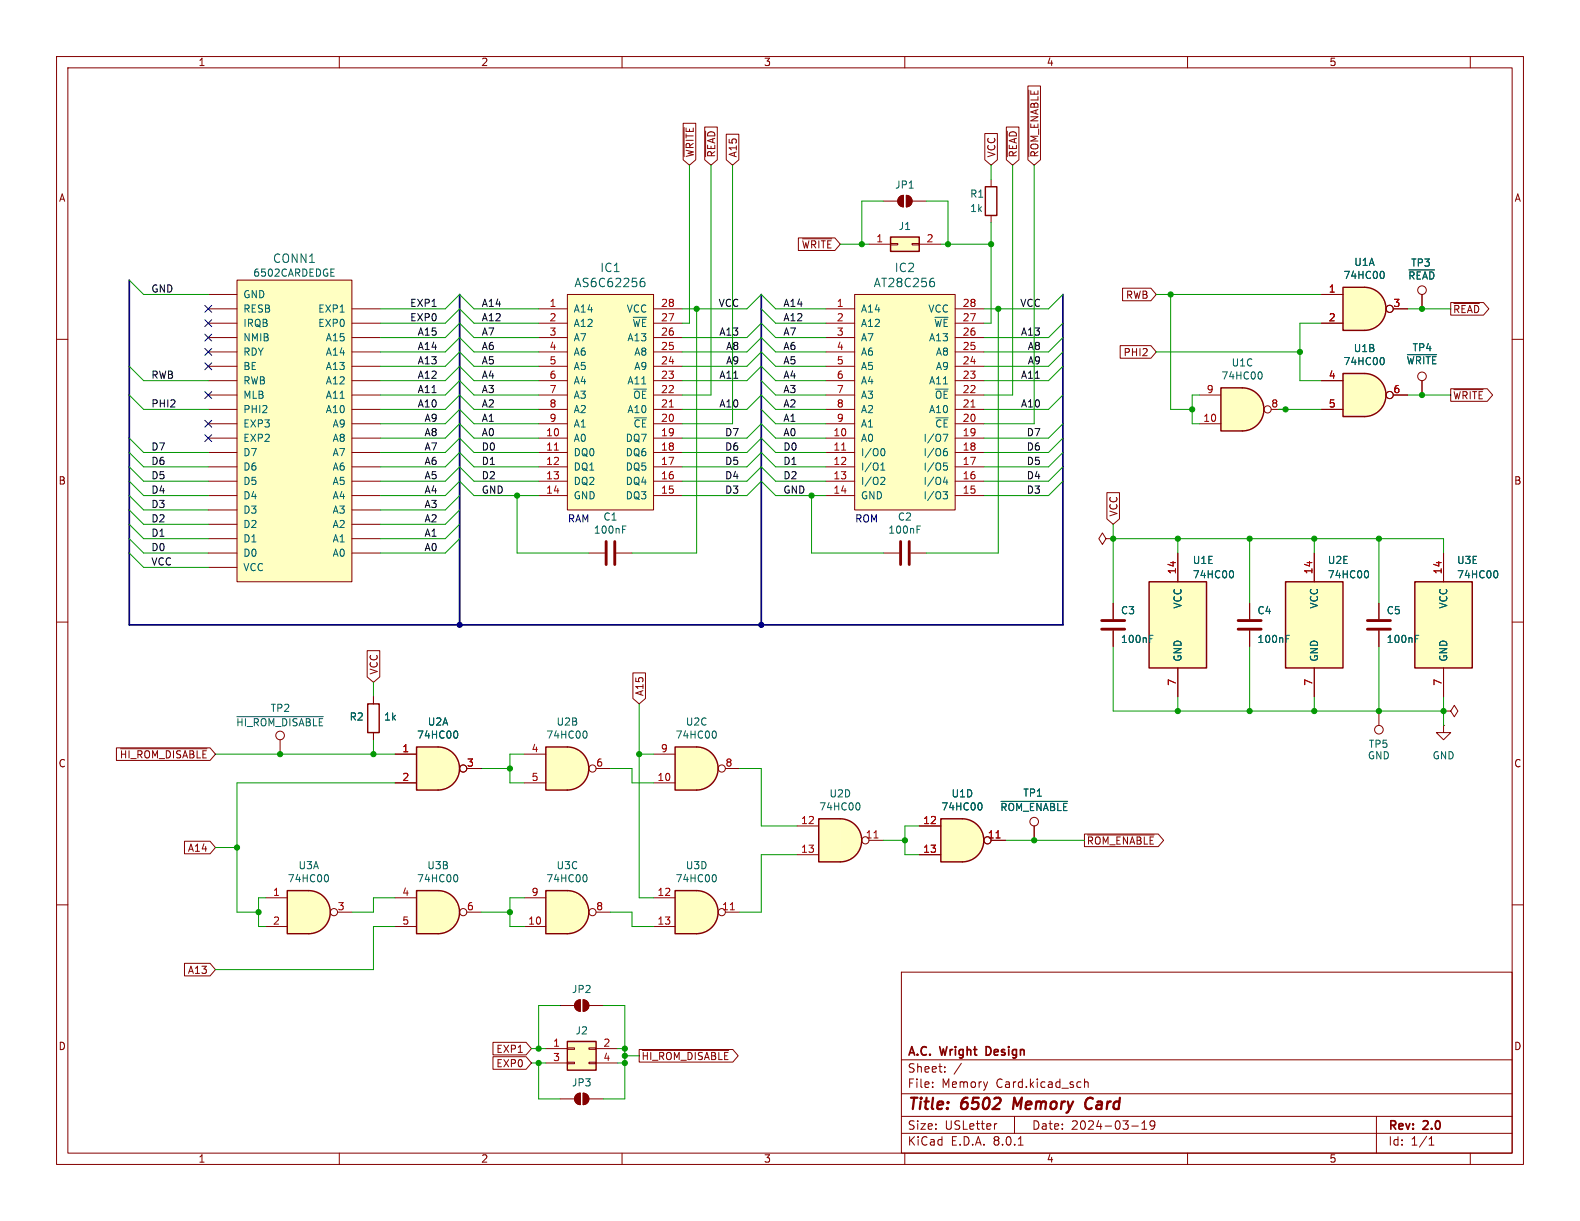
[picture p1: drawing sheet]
<svg xmlns="http://www.w3.org/2000/svg" width="279mm" height="216mm" viewBox="0 0 279 216" stroke-linecap="round" stroke-linejoin="round" font-family="sans-serif">
<g fill="none" stroke="#840000" stroke-width=".18">
<path d="M10 10h259.4v195.9h-259.4zM12 12h255.4v191.9h-255.4zM60 10v2M110 10v2M160 10v2M210 10v2M260 10v2M10 60h2M267.4 60h2M10 110h2M267.4 110h2M10 160h2"/>
<path d="M267.4 160h2M159.4 171.9h108v32h-108zM159.4 197.4h108M159.4 193.4h108M159.4 187.4h108M164.9 192.1v.2M164.9 191.4v.1M167.1 189.4v.2M167.1 188.7v.1M170 188l-1.3 1.9M176.3 198.7l-.3 .1M179.4 197.4v3"/>
<path d="M191.8 190.8v1.5M191.8 191.4l.2-.1 .4 .1v.9M200.1 199.1h1.2M201.9 199.7h.9M201.9 198.6l.5-.4v1.5M204.2 198.8l-.3 .3h-.3l-.2-.3 .1-.5 .4-.1 .2 .1a.99 .99 0 0 1-.3 1.4h-.3M243.4 197.4v6.5M60 203.9v2M110 203.9v2M159.4 200.4h108M160 203.9v2M180.1 202.5h.8"/>
<path d="M210 203.9v2M252.7 202.5h.9M252.7 201.4l.4-.4v1.5M260 203.9v2"/>
</g>
<path d="M179.4 194.1l-.3 2M192.9 194.1a1.13 1.13 0 0 0-1 .7 1.13 1.13 0 0 0 .3 1.2l.3 .1 .4-.1" fill="none" stroke="#840000" stroke-width=".4"/>
<path d="M174.7 185.1h-.3v1.5h.3" fill="none" stroke="#840000" stroke-width=".3"/>
<path d="M100.3 184.2h5.1v5h-5.1z" fill="#ffffc2"/>
<path d="M96.5 185.4h3.8M96.5 188h3.8M100.3 187.8h1.3v.3h-1.3zM100.3 185.3h1.3v.2h-1.3zM104.1 187.8h1.3v.3h-1.3zM104.1 185.3h1.3v.2h-1.3zM105.4 185.4h3.8M105.4 188h3.8" fill="none" stroke="#840000" stroke-width=".18"/>
<path d="M100.3 184.2h5.1v5h-5.1z" fill="none" stroke="#840000" stroke-width=".25"/>
<path d="M151.1 52.1h17.8v38.1h-17.8z" fill="#ffffc2"/>
<g fill="none" stroke="#840000" stroke-width=".18">
<path d="M146 54.6h5.1M146 57.2h5.1M146 59.7h5.1M151.1 52.1h17.8v38.1h-17.8zM168.9 54.6h5.1M168.9 57.2h5.1M168.9 59.7h5.1M146 77.5h5.1M146 74.9h5.1M146 72.4h5.1M146 69.9h5.1M146 67.3h5.1"/>
<path d="M146 64.8h5.1M146 62.2h5.1M168.9 77.5h5.1M168.9 74.9h5.1M168.9 72.4h5.1M168.9 69.9h5.1M168.9 67.3h5.1M168.9 64.8h5.1M168.9 62.2h5.1M146 80h5.1M146 82.6h5.1M146 85.1h5.1"/>
<path d="M146 87.6h5.1M168.9 80h5.1M168.9 82.6h5.1M168.9 85.1h5.1M168.9 87.6h5.1M195.6 95.3l-.7-1.1-.6 1.1 .6 1 .7-1h1.2M196.8 95.3h.1M196.8 106.7v2.8M196.8 111.5v2.8M221 106.7v2.8M221 111.5v2.8"/>
</g>
<g fill="none" stroke="#006464" stroke-width=".18">
<path d="M164.8 49.2h.3M165 49.8l.3 .3v.3l-.3 .3M155.9 79.4l.2-.1a.68 .68 0 0 1 .4 .7 .68 .68 0 0 1-.4 .6l-.2-.1M166.8 76.8h.8l-.5 1.2M167.1 79.8l.3 .1 .2 .1-.1 .5-.4 .1M167.4 79.3l-.3 .1M155.8 83.1h.7M155.8 82.2l.3-.3v1.2M155.9 84.4l.5 .1 .1 .3-.8 .9h.8M166.8 86.9h.8l-.5 .5 .4 .1 .1 .5-.3 .2h-.4M166.9 81.9h.6M167 82.3h.3l.3 .3-.2 .5h-.4"/>
<path d="M167.1 84.3l-.3 .9h.8M167.4 84.8v.9M203.3 112.9h.4M203.3 112.3h.6M227.4 112.9h.5M227.4 112.3h.6"/>
</g>
<path d="M148.8 79.6h.8M171.7 72h.7" fill="none" stroke="#a90000" stroke-width=".18"/>
<path d="M194.8 111.3h4.1M194.8 109.7h4.1M218.9 111.3h4.1M218.9 109.7h4.1" fill="none" stroke="#840000" stroke-width=".51"/>
<path d="M227.3 102.9h10.2v15.2h-10.2z" fill="#ffffc2"/>
<path d="M227.3 102.9h10.2v15.2h-10.2z" fill="none" stroke="#840000" stroke-width=".25"/>
<path d="M232.4 97.8v5.1M232.4 118.1v5.1M99.1 194.3h2.5M101.9 193.6l.7-.3v2a1.02 1.02 0 0 1-.9-.6 1.02 1.02 0 0 1 .2-1.1zM103.1 193.3a1.02 1.02 0 0 1 1 1 1.02 1.02 0 0 1-1 1zM104.1 194.3h2.6" fill="none" stroke="#840000" stroke-width=".18"/>
<path d="M241.7 100.9a.79 .79 0 0 1 0 1.3" fill="none" stroke="#006464" stroke-width=".18"/>
<g fill="#840000" stroke="#840000" stroke-width=".18">
<path d="M101.9 193.6l.7-.3v2a1.02 1.02 0 0 1-.9-.6 1.02 1.02 0 0 1 .2-1.1z"/>
<path d="M103.1 193.3a1.02 1.02 0 0 1 1 1 1.02 1.02 0 0 1-1 1z"/>
</g>
<path d="M123.2 157.5a3.8 3.8 0 0 1 3.8 3.8 3.8 3.8 0 0 1-3.8 3.8z" fill="#ffffc2" stroke="#ffffc2" stroke-width=".18"/>
<path d="M119.4 157.5h3.8v7.6h-3.8z" fill="#ffffc2"/>
<path d="M119.4 157.5h3.8a3.8 3.8 0 0 1 3.8 3.8 3.8 3.8 0 0 1-3.8 3.8h-3.8z" fill="none" stroke="#840000" stroke-width=".25"/>
<g fill="none" stroke="#840000" stroke-width=".18">
<path d="M156.2 35.6h2.5M159 34.8l.8-.3v2.1a1.02 1.02 0 0 1-1-.7 1.02 1.02 0 0 1 .2-1.1zM160.3 34.5a1.02 1.02 0 0 1 1 1.1 1.02 1.02 0 0 1-1 1zM161.3 35.6h2.5M115.6 158.8h3.8M115.6 163.8h3.8M128.3 161.3h2.5"/>
<circle cx="127.6" cy="161.3" r=".63"/>
</g>
<path d="M129.1 160.9h.8" fill="none" stroke="#a90000" stroke-width=".18"/>
<path d="M126.4 154.7a.79 .79 0 0 1 0 1.2" fill="none" stroke="#006464" stroke-width=".18"/>
<g fill="#840000" stroke="#840000" stroke-width=".18">
<path d="M159 34.8l.8-.3v2.1a1.02 1.02 0 0 1-1-.7 1.02 1.02 0 0 1 .2-1.1z"/>
<path d="M160.3 34.5a1.02 1.02 0 0 1 1 1.1 1.02 1.02 0 0 1-1 1z"/>
</g>
<path d="M41.9 49.5h20.3v53.4h-20.3z" fill="#ffffc2"/>
<g fill="none" stroke="#840000" stroke-width=".18">
<path d="M36.8 59.7h5.1M36.8 57.2h5.1M36.8 54.6h5.1M36.8 52.1h5.1M41.9 49.5h20.3v53.4h-20.3zM62.2 59.7h5.1M62.2 57.2h5.1M62.2 54.6h5.1M36.8 72.4h5.1M36.8 69.9h5.1M36.8 67.3h5.1M36.8 64.8h5.1"/>
<path d="M36.8 62.2h5.1M36.8 77.5h5.1M36.8 74.9h5.1M62.2 72.4h5.1M62.2 69.9h5.1M62.2 67.3h5.1M62.2 64.8h5.1M62.2 62.2h5.1M62.2 77.5h5.1M62.2 74.9h5.1M36.8 97.8h5.1M36.8 95.3h5.1"/>
<path d="M36.8 92.7h5.1M36.8 90.2h5.1M36.8 87.6h5.1M36.8 85.1h5.1M36.8 82.6h5.1M36.8 80h5.1M62.2 97.8h5.1M62.2 95.3h5.1M62.2 92.7h5.1M62.2 90.2h5.1M62.2 87.6h5.1M62.2 85.1h5.1"/>
<path d="M62.2 82.6h5.1M62.2 80h5.1M36.8 100.3h5.1"/>
</g>
<path d="M58.5 48.8h.6M58.5 47.6h.6" fill="none" stroke="#006464" stroke-width=".18"/>
<path d="M157.5 41.9h5.1v2.6h-5.1z" fill="#ffffc2"/>
<path d="M153.7 43.2h3.8M157.5 43.1h1.2v.2h-1.2zM161.3 43.1h1.3v.2h-1.3zM162.6 43.2h3.8M104.1 97.8h2.8M109 97.8h2.8M156.2 97.8h2.8M161 97.8h2.8" fill="none" stroke="#840000" stroke-width=".18"/>
<path d="M157.5 41.9h5.1v2.6h-5.1z" fill="none" stroke="#840000" stroke-width=".25"/>
<path d="M107.2 95.8v4M108.7 95.8v4M159.3 95.8v4M160.8 95.8v4" fill="none" stroke="#840000" stroke-width=".51"/>
<path d="M110.1 93.6h.4M110.1 93h.6M162.2 93.6h.4M162.2 93h.6" fill="none" stroke="#006464" stroke-width=".18"/>
<path d="M241.3 66a3.8 3.8 0 0 1 3.8 3.9 3.8 3.8 0 0 1-3.8 3.8z" fill="#ffffc2" stroke="#ffffc2" stroke-width=".18"/>
<path d="M237.5 66h3.8v7.7h-3.8z" fill="#ffffc2"/>
<path d="M237.5 66h3.8a3.8 3.8 0 0 1 3.8 3.9 3.8 3.8 0 0 1-3.8 3.8h-3.8z" fill="none" stroke="#840000" stroke-width=".25"/>
<g fill="none" stroke="#840000" stroke-width=".18">
<path d="M233.7 67.3h3.8M233.7 72.4h3.8M246.4 69.9h2.5"/>
<circle cx="245.7" cy="69.8" r=".63"/>
</g>
<path d="M244.5 63.2a.79 .79 0 0 1 0 1.3" fill="none" stroke="#006464" stroke-width=".18"/>
<path d="M241.3 50.8a3.8 3.8 0 0 1 3.8 3.8 3.8 3.8 0 0 1-3.8 3.8z" fill="#ffffc2" stroke="#ffffc2" stroke-width=".18"/>
<path d="M237.5 50.8h3.8v7.6h-3.8z" fill="#ffffc2"/>
<path d="M237.5 50.8h3.8a3.8 3.8 0 0 1 3.8 3.8 3.8 3.8 0 0 1-3.8 3.8h-3.8z" fill="none" stroke="#840000" stroke-width=".25"/>
<g fill="none" stroke="#840000" stroke-width=".18">
<path d="M233.7 52.1h3.8M233.7 57.2h3.8M246.4 54.6h2.5"/>
<circle cx="245.7" cy="54.6" r=".63"/>
</g>
<path d="M244.5 48a.79 .79 0 0 1 0 1.2" fill="none" stroke="#006464" stroke-width=".18"/>
<path d="M203.2 102.9h10.2v15.2h-10.2z" fill="#ffffc2"/>
<path d="M203.2 102.9h10.2v15.2h-10.2z" fill="none" stroke="#840000" stroke-width=".25"/>
<path d="M208.3 97.8v5.1M208.3 118.1v5.1" fill="none" stroke="#840000" stroke-width=".18"/>
<path d="M217.8 100.9a.79 .79 0 0 1 0 1.3" fill="none" stroke="#006464" stroke-width=".18"/>
<path d="M219.7 68.6a3.8 3.8 0 0 1 3.8 3.8 3.8 3.8 0 0 1-3.8 3.8z" fill="#ffffc2" stroke="#ffffc2" stroke-width=".18"/>
<path d="M215.9 68.6h3.8v7.6h-3.8z" fill="#ffffc2"/>
<path d="M215.9 68.6h3.8a3.8 3.8 0 0 1 3.8 3.8 3.8 3.8 0 0 1-3.8 3.8h-3.8zM65 124.5h2.1v5h-2.1z" fill="none" stroke="#840000" stroke-width=".25"/>
<g fill="none" stroke="#840000" stroke-width=".18">
<path d="M212.1 74.9h3.8M212.1 69.9h3.8M224.8 72.4h2.5M49.5 130.8v2.6M66 123.2v1.3M66 129.5v1.3M99.1 177.8h2.5M101.9 177.1l.7-.3v2a1.02 1.02 0 0 1-.9-.6 1.02 1.02 0 0 1 .2-1.1zM103.1 176.8a1.02 1.02 0 0 1 1 1 1.02 1.02 0 0 1-1 1zM104.1 177.8h2.6"/>
<circle cx="224.2" cy="72.4" r=".63"/>
<circle cx="49.5" cy="130" r=".76"/>
</g>
<path d="M222.9 65.8a.79 .79 0 0 1 0 1.2M41.9 126.7h15.3" fill="none" stroke="#006464" stroke-width=".18"/>
<g fill="#840000" stroke="#840000" stroke-width=".18">
<path d="M101.9 177.1l.7-.3v2a1.02 1.02 0 0 1-.9-.6 1.02 1.02 0 0 1 .2-1.1z"/>
<path d="M103.1 176.8a1.02 1.02 0 0 1 1 1 1.02 1.02 0 0 1-1 1z"/>
</g>
<path d="M100.3 157.5a3.8 3.8 0 0 1 3.8 3.8 3.8 3.8 0 0 1-3.8 3.8z" fill="#ffffc2" stroke="#ffffc2" stroke-width=".18"/>
<path d="M96.5 157.5h3.8v7.6h-3.8z" fill="#ffffc2"/>
<path d="M96.5 157.5h3.8a3.8 3.8 0 0 1 3.8 3.8 3.8 3.8 0 0 1-3.8 3.8h-3.8z" fill="none" stroke="#840000" stroke-width=".25"/>
<g fill="none" stroke="#840000" stroke-width=".18">
<path d="M92.7 158.8h3.8M92.7 163.8h3.8M105.4 161.3h2.5"/>
<circle cx="104.8" cy="161.3" r=".63"/>
</g>
<path d="M103.5 154.7a.79 .79 0 0 1 0 1.2" fill="none" stroke="#006464" stroke-width=".18"/>
<path d="M54.6 157.5a3.8 3.8 0 0 1 3.8 3.8 3.8 3.8 0 0 1-3.8 3.8z" fill="#ffffc2" stroke="#ffffc2" stroke-width=".18"/>
<path d="M50.8 157.5h3.8v7.6h-3.8z" fill="#ffffc2"/>
<path d="M50.8 157.5h3.8a3.8 3.8 0 0 1 3.8 3.8 3.8 3.8 0 0 1-3.8 3.8h-3.8z" fill="none" stroke="#840000" stroke-width=".25"/>
<g fill="none" stroke="#840000" stroke-width=".18">
<path d="M243.8 106.7v2.8M243.8 111.5v2.8M47 158.8h3.8M47 163.8h3.8M59.7 161.3h2.5"/>
<circle cx="59.1" cy="161.3" r=".63"/>
</g>
<path d="M250.3 112.9h.4M250.3 112.3h.6M57.8 154.7a.79 .79 0 0 1 0 1.2" fill="none" stroke="#006464" stroke-width=".18"/>
<path d="M241.8 111.3h4.1M241.8 109.7h4.1" fill="none" stroke="#840000" stroke-width=".51"/>
<path d="M250.2 102.9h10.1v15.2h-10.1z" fill="#ffffc2"/>
<path d="M250.2 102.9h10.1v15.2h-10.1z" fill="none" stroke="#840000" stroke-width=".25"/>
<g fill="none" stroke="#840000" stroke-width=".18">
<path d="M251.5 52.1v2.5M251.5 67.3v2.6M255.3 97.8v5.1M255.3 118.1v5.1M243.8 125.7v2.6M255.3 125.7h1.2l.7-1 .6 1-.6 1-.7-1M255.3 125.7h.1M255.3 128.3v1.2h1.2l-1.2 1.3-1.3-1.3h1.3M255.3 128.3h.1M182.9 146.1v2.5"/>
<circle cx="251.5" cy="51.3" r=".76"/>
<circle cx="251.5" cy="66.5" r=".76"/>
<circle cx="243.8" cy="129" r=".76"/>
<circle cx="182.9" cy="145.3" r=".76"/>
</g>
<path d="M249.2 47.7h4.5M248.9 62.7h5.2M264.6 100.9a.79 .79 0 0 1 0 1.3M177 141.7h11.8" fill="none" stroke="#006464" stroke-width=".18"/>
<path d="M100.3 132.1a3.8 3.8 0 0 1 3.8 3.8 3.8 3.8 0 0 1-3.8 3.8z" fill="#ffffc2" stroke="#ffffc2" stroke-width=".18"/>
<path d="M96.5 132.1h3.8v7.6h-3.8z" fill="#ffffc2"/>
<path d="M96.5 132.1h3.8a3.8 3.8 0 0 1 3.8 3.8 3.8 3.8 0 0 1-3.8 3.8h-3.8z" fill="none" stroke="#840000" stroke-width=".25"/>
<g fill="none" stroke="#840000" stroke-width=".18">
<path d="M92.7 133.4h3.8M92.7 138.4h3.8M105.4 135.9h2.5"/>
<circle cx="104.8" cy="135.9" r=".63"/>
</g>
<path d="M103.5 129.3a.79 .79 0 0 1 0 1.2" fill="none" stroke="#006464" stroke-width=".18"/>
<path d="M100.3 52.1h15.3v38.1h-15.3z" fill="#ffffc2"/>
<g fill="none" stroke="#840000" stroke-width=".18">
<path d="M95.2 54.6h5.1M95.2 57.2h5.1M95.2 59.7h5.1M100.3 52.1h15.3v38.1h-15.3zM115.6 54.6h5M115.6 57.2h5M115.6 59.7h5M95.2 77.5h5.1M95.2 74.9h5.1M95.2 72.4h5.1M95.2 69.9h5.1M95.2 67.3h5.1"/>
<path d="M95.2 64.8h5.1M95.2 62.2h5.1M115.6 77.5h5M115.6 74.9h5M115.6 72.4h5M115.6 69.9h5M115.6 67.3h5M115.6 64.8h5M115.6 62.2h5M95.2 80h5.1M95.2 82.6h5.1M95.2 85.1h5.1"/>
<path d="M95.2 87.6h5.1M115.6 80h5M115.6 82.6h5M115.6 85.1h5M115.6 87.6h5"/>
</g>
<path d="M98 79.6h.8M118.4 72h.7" fill="none" stroke="#a90000" stroke-width=".18"/>
<path d="M113.3 49.8h.5l.3 .3-.2 .5h-.6M113.9 49.2a.53 .53 0 0 0-.6 .4" fill="none" stroke="#006464" stroke-width=".18"/>
<path d="M170.2 144.8a3.8 3.8 0 0 1 3.8 3.8 3.8 3.8 0 0 1-3.8 3.8z" fill="#ffffc2" stroke="#ffffc2" stroke-width=".18"/>
<path d="M166.4 144.8h3.8v7.6h-3.8z" fill="#ffffc2"/>
<path d="M166.4 144.8h3.8a3.8 3.8 0 0 1 3.8 3.8 3.8 3.8 0 0 1-3.8 3.8h-3.8z" fill="none" stroke="#840000" stroke-width=".25"/>
<g fill="none" stroke="#840000" stroke-width=".18">
<path d="M162.6 146.1h3.8M162.6 151.1h3.8M175.3 148.6h2.5"/>
<circle cx="174.6" cy="148.6" r=".63"/>
</g>
<path d="M176.1 148.2h.8" fill="none" stroke="#a90000" stroke-width=".18"/>
<path d="M173.4 142a.79 .79 0 0 1 0 1.2" fill="none" stroke="#006464" stroke-width=".18"/>
<path d="M77.5 157.5a3.8 3.8 0 0 1 3.8 3.8 3.8 3.8 0 0 1-3.8 3.8z" fill="#ffffc2" stroke="#ffffc2" stroke-width=".18"/>
<path d="M73.7 157.5h3.8v7.6h-3.8z" fill="#ffffc2"/>
<path d="M73.7 157.5h3.8a3.8 3.8 0 0 1 3.8 3.8 3.8 3.8 0 0 1-3.8 3.8h-3.8z" fill="none" stroke="#840000" stroke-width=".25"/>
<g fill="none" stroke="#840000" stroke-width=".18">
<path d="M69.8 158.8h3.9M69.8 163.8h3.9M82.5 161.3h2.6"/>
<circle cx="81.9" cy="161.3" r=".63"/>
</g>
<path d="M80.6 154.7a.79 .79 0 0 1 0 1.2" fill="none" stroke="#006464" stroke-width=".18"/>
<path d="M77.5 132.1a3.8 3.8 0 0 1 3.8 3.8 3.8 3.8 0 0 1-3.8 3.8z" fill="#ffffc2" stroke="#ffffc2" stroke-width=".18"/>
<path d="M73.7 132.1h3.8v7.6h-3.8z" fill="#ffffc2"/>
<path d="M174.2 33h2.1v5.1h-2.1zM73.7 132.1h3.8a3.8 3.8 0 0 1 3.8 3.8 3.8 3.8 0 0 1-3.8 3.8h-3.8z" fill="none" stroke="#840000" stroke-width=".25"/>
<g fill="none" stroke="#840000" stroke-width=".18">
<path d="M175.3 31.8v1.2M175.3 38.1v1.3M69.8 133.4h3.9M69.8 138.4h3.9M82.5 135.9h2.6"/>
<circle cx="81.9" cy="135.9" r=".63"/>
</g>
<path d="M80.6 129.3a.79 .79 0 0 1 0 1.2" fill="none" stroke="#006464" stroke-width=".18"/>
<path d="M148.6 144.8a3.8 3.8 0 0 1 3.8 3.8 3.8 3.8 0 0 1-3.8 3.8z" fill="#ffffc2" stroke="#ffffc2" stroke-width=".18"/>
<path d="M144.8 144.8h3.8v7.6h-3.8z" fill="#ffffc2"/>
<path d="M144.8 144.8h3.8a3.8 3.8 0 0 1 3.8 3.8 3.8 3.8 0 0 1-3.8 3.8h-3.8z" fill="none" stroke="#840000" stroke-width=".25"/>
<g fill="none" stroke="#840000" stroke-width=".18">
<path d="M141 146.1h3.8M141 151.1h3.8M153.7 148.6h2.5"/>
<circle cx="153" cy="148.6" r=".63"/>
</g>
<path d="M154.5 148.2h.8" fill="none" stroke="#a90000" stroke-width=".18"/>
<path d="M151.8 142a.79 .79 0 0 1 0 1.2" fill="none" stroke="#006464" stroke-width=".18"/>
<path d="M123.2 132.1a3.8 3.8 0 0 1 3.8 3.8 3.8 3.8 0 0 1-3.8 3.8z" fill="#ffffc2" stroke="#ffffc2" stroke-width=".18"/>
<path d="M119.4 132.1h3.8v7.6h-3.8z" fill="#ffffc2"/>
<path d="M119.4 132.1h3.8a3.8 3.8 0 0 1 3.8 3.8 3.8 3.8 0 0 1-3.8 3.8h-3.8z" fill="none" stroke="#840000" stroke-width=".25"/>
<g fill="none" stroke="#840000" stroke-width=".18">
<path d="M181.8 15.2h2.2v13.1l-1.1 .9-1.1-.9zM181.9 15.9v11.8M120.8 21.8h2.2v6.5l-1.1 .9-1.1-.9zM121 22.5v5.2M124.6 22.5h2.2v5.8l-1.1 .9-1.1-.9zM124.8 23.2v4.5M128.4 23.7h2.3v4.6l-1.2 .9-1.1-.9zM174.1 23.6h2.3v4.7l-1.1 .9-1.2-.9zM178 22.5h2.2v5.8l-1.1 .9-1.1-.9zM178.1 23.2v4.5M141.2 42.1h6.4l1 1.1-1 1.1h-6.4zM141.9 42.2h5.2"/>
<path d="M198.5 51h5l1 1.1-1 1.1h-5zM233.7 52.1h3.8M233.7 57.2h3.8M246.4 54.6h2.5M251.5 52.1v2.5M256.5 53.5h5.8l1 1.1-1 1.1h-5.8zM257.1 53.7h4.5M198.1 61.1h5.4l1 1.1-1 1.1h-5.4zM233.7 67.3h3.8M233.7 72.4h3.8M246.4 69.9h2.5M251.5 67.3v2.6"/>
<path d="M256.5 68.7h6.5l1 1.2-1 1.1h-6.5zM257.1 68.9h5.2M195.7 87.1h2.3v4.7l-1.2 .9-1.1-.9zM208.3 97.8v5.1M232.4 97.8v5.1M255.3 97.8v5.1M64.9 115.1h2.3v4.6l-1.2 1-1.1-1zM111.9 119h2.2v4.5l-1.1 1-1.1-1zM196.8 106.7v2.8M196.8 111.5v2.8M208.3 118.1v5.1M221 106.7v2.8"/>
<path d="M221 111.5v2.8M232.4 118.1v5.1M243.8 106.7v2.8M243.8 111.5v2.8M255.3 118.1v5.1M20.6 132.2h16.5l1 1.2-1 1.1h-16.5zM21.3 132.4h15.3M66 123.2v1.3M66 129.5v1.3M69.8 138.4h3.9M69.8 133.4h3.9M82.5 135.9h2.6"/>
<path d="M115.6 138.4h3.8M115.6 133.4h3.8M128.3 135.9h2.5M32.6 148.7h4.5l1 1.2-1 1.1h-4.5zM162.6 146.1h3.8M162.6 151.1h3.8M175.3 148.6h2.5M182.9 146.1v2.5M191.8 147.5h13l1 1.1-1 1.1h-13zM192.3 147.6h11.8M32.6 170.3h4.5l1 1.2-1 1.1h-4.5zM87.2 184.3h5.8l1 1.1-1 1.1h-5.8z"/>
<path d="M87.2 186.8h5.8l1 1.2-1 1.1h-5.8zM113 185.6h16.6l.9 1.1-.9 1.1h-16.6zM113.6 185.7h15.3"/>
<circle cx="245.7" cy="54.6" r=".63"/>
<circle cx="245.7" cy="69.8" r=".63"/>
<circle cx="81.9" cy="135.9" r=".63"/>
<circle cx="127.6" cy="135.9" r=".63"/>
<circle cx="174.6" cy="148.6" r=".63"/>
</g>
<g fill="none" stroke="#006464" stroke-width=".18">
<path d="M244.5 48a.79 .79 0 0 1 0 1.2M249.2 47.7h4.5M244.5 63.2a.79 .79 0 0 1 0 1.3M248.9 62.7h5.2M203.3 112.9h.4M203.3 112.3h.6M217.8 100.9a.79 .79 0 0 1 0 1.3M227.4 112.9h.5M227.4 112.3h.6M241.7 100.9a.79 .79 0 0 1 0 1.3M250.3 112.9h.4M250.3 112.3h.6"/>
<path d="M264.6 100.9a.79 .79 0 0 1 0 1.3M80.6 129.3a.79 .79 0 0 1 0 1.2M126.4 129.3a.79 .79 0 0 1 0 1.2M173.4 142a.79 .79 0 0 1 0 1.2M177 141.7h11.8"/>
</g>
<path d="M22.9 49.5v61h165.1v-58.4M81.3 52.1v58.4M134.6 52.1v58.4" fill="none" stroke="#000084" stroke-width=".3"/>
<g fill="none" stroke="#009600" stroke-width=".18">
<path d="M121.9 29.2v28h-1.3M125.7 29.2v40.7h-5.1M129.5 29.2v45.7h-8.9M156.2 35.6h-3.8v7.6M163.8 35.6h3.8v7.6M175.3 39.4v17.8h-1.3M175.3 29.2v2.6M179.1 29.2v40.7h-5.1M182.9 29.2v45.7h-8.9M22.9 49.5l2.5 2.6h11.4M67.3 57.2h11.4l2.6-2.6 2.5 2.6h11.4M67.3 54.6h11.4l2.6-2.5 2.5 2.5h11.4"/>
<path d="M67.3 59.7h11.4l2.6-2.5 2.5 2.5h11.4M120.6 54.6h11.5l2.5-2.5 2.6 2.5h8.8M120.6 59.7h11.5l2.5-2.5 2.6 2.5h8.8M123.2 54.6v43.2h-11.4M134.6 54.6l2.6 2.6h8.8M148.6 43.2h5.1M166.4 43.2h8.9M176.5 54.6v43.2h-12.7M188 59.7l-2.6 2.5h-11.4M188 52.1l-2.6 2.5h-11.4M188 57.2l-2.6 2.5h-11.4M204.5 52.1h29.2"/>
<path d="M207 52.1v20.3h3.8M233.7 57.2h-3.8v10.1h3.8M248.9 54.6h7.6M22.9 69.9l2.5 2.5h11.4M22.9 64.8l2.5 2.5h11.4M22.9 77.5l2.5 2.5h11.4M67.3 72.4h11.4l2.6-2.5 2.5 2.5h11.4M67.3 67.3h11.4l2.6-2.5 2.5 2.5h11.4M67.3 77.5h11.4l2.6-2.6 2.5 2.6h11.4M67.3 62.2h11.4l2.6-2.5 2.5 2.5h11.4M67.3 69.9h11.4l2.6-2.6 2.5 2.6h11.4M67.3 64.8h11.4l2.6-2.6 2.5 2.6h11.4"/>
<path d="M67.3 74.9h11.4l2.6-2.5 2.5 2.5h11.4M120.6 72.4h11.5l2.5-2.5 2.6 2.5h8.8M120.6 67.3h11.5l2.5-2.5 2.6 2.5h8.8M120.6 77.5h11.5l2.5-2.6 2.6 2.6h8.8M120.6 62.2h11.5l2.5-2.5 2.6 2.5h8.8M120.6 64.8h11.5l2.5-2.6 2.6 2.6h8.8M134.6 67.3l2.6 2.6h8.8M134.6 72.4l2.6 2.5h8.8M188 69.9l-2.6 2.5h-11.4M188 64.8l-2.6 2.5h-11.4M188 74.9l-2.6 2.6h-11.4M188 62.2l-2.6 2.6h-11.4"/>
<path d="M188 77.5l-2.6 2.5h-11.4M204.5 62.2h25.4M212.1 69.9h-1.3v5h1.3M226.1 72.4h7.6M248.9 69.9h7.6M22.9 95.3l2.5 2.5h11.4M22.9 85.1l2.5 2.5h11.4M22.9 80l2.5 2.6h11.4M22.9 82.6l2.5 2.5h11.4M22.9 92.7l2.5 2.6h11.4M22.9 90.2l2.5 2.5h11.4M22.9 87.6l2.5 2.6h11.4"/>
<path d="M22.9 97.8l2.5 2.5h11.4M67.3 87.6h11.4l2.6-2.5 2.5 2.5h11.4M67.3 82.6h11.4l2.6-2.6 2.5 2.6h11.4M67.3 85.1h11.4l2.6-2.5 2.5 2.5h11.4M67.3 80h11.4l2.6-2.5 2.5 2.5h11.4M81.3 95.3l-2.6 2.5h-11.4M81.3 92.7l-2.6 2.6h-11.4M81.3 90.2l-2.6 2.5h-11.4M81.3 87.6l-2.6 2.6h-11.4M91.4 87.6v10.2h12.7M120.6 87.6h11.5l2.5-2.5 2.6 2.5h8.8M120.6 82.6h11.5l2.5-2.6 2.6 2.6h8.8"/>
<path d="M120.6 85.1h11.5l2.5-2.5 2.6 2.5h8.8M120.6 80h11.5l2.5-2.5 2.6 2.5h8.8M143.5 87.6v10.2h12.7M188 85.1l-2.6 2.5h-11.4M188 80l-2.6 2.6h-11.4M188 82.6l-2.6 2.5h-11.4M196.8 95.3h58.5v2.5M196.8 92.7v14M208.3 95.3v2.5M221 95.3v11.4M232.4 95.3v2.5M243.8 95.3v11.4"/>
<path d="M196.8 114.3v11.4h58.5M221 114.3v11.4M243.8 114.3v11.4M38.1 133.4h31.7M66 120.7v2.5M66 130.8v2.6M69.8 138.4h-27.9v22.9h3.8M85.1 135.9h5.1M92.7 133.4h-2.5v5h2.5M107.9 135.9h3.9v2.5h3.8M113 124.5v34.3h2.6M113 133.4h2.6"/>
<path d="M130.8 135.9h3.8v10.2h6.4M208.3 123.2v2.5M232.4 123.2v2.5M255.3 123.2v5.1M38.1 149.9h3.8M47 158.8h-1.3v5h1.3M69.8 158.8h-3.8v2.5h-3.8M92.7 158.8h-2.5v5h2.5M141 151.1h-6.4v10.2h-3.8M156.2 148.6h3.8M162.6 146.1h-2.6v5h2.6M177.8 148.6h14"/>
<path d="M69.8 163.8h-3.8v7.7h-27.9M85.1 161.3h5.1M99.1 177.8h-3.9v7.6M106.7 177.8h3.8v16.5h-3.8M107.9 161.3h3.9v2.5h3.8M94 188h2.5M94 185.4h2.5M95.2 188v6.3h3.9M109.2 188h1.3M109.2 185.4h1.3M110.5 186.7h2.5"/>
</g>
<g fill="none" stroke="#000084" stroke-width=".18">
<path d="M36.2 56.5l1.2 1.3M36.2 54l1.2 1.2M36.2 59.1l1.2 1.2M37.4 56.5l-1.2 1.3M37.4 54l-1.2 1.2M37.4 59.1l-1.2 1.2M36.2 61.6l1.2 1.2M36.2 64.2l1.2 1.2M36.2 69.2l1.2 1.3M36.2 76.9l1.2 1.2M36.2 74.3l1.2 1.2M37.4 61.6l-1.2 1.2"/>
<path d="M37.4 64.2l-1.2 1.2M37.4 69.2l-1.2 1.3M37.4 76.9l-1.2 1.2M37.4 74.3l-1.2 1.2"/>
</g>
<path d="M176.1 148.2h.8" fill="none" stroke="#a90000" stroke-width=".18"/>
<g fill="#009600" stroke="#009600" stroke-width=".18">
<circle cx="221" cy="95.3" r=".46"/>
<circle cx="208.3" cy="95.3" r=".46"/>
<circle cx="196.8" cy="95.3" r=".46"/>
<circle cx="221" cy="125.7" r=".46"/>
<circle cx="208.3" cy="125.7" r=".46"/>
<circle cx="243.8" cy="125.7" r=".46"/>
<circle cx="232.4" cy="125.7" r=".46"/>
<circle cx="232.4" cy="95.3" r=".46"/>
<circle cx="243.8" cy="95.3" r=".46"/>
<circle cx="255.3" cy="125.7" r=".46"/>
<circle cx="123.2" cy="54.6" r=".46"/>
<circle cx="210.8" cy="72.4" r=".46"/>
<circle cx="207" cy="52.1" r=".46"/>
<circle cx="182.9" cy="148.6" r=".46"/>
<circle cx="175.3" cy="43.2" r=".46"/>
<circle cx="176.5" cy="54.6" r=".46"/>
<circle cx="167.6" cy="43.2" r=".46"/>
<circle cx="143.5" cy="87.6" r=".46"/>
<circle cx="152.4" cy="43.2" r=".46"/>
<circle cx="227.3" cy="72.4" r=".46"/>
<circle cx="229.9" cy="62.2" r=".46"/>
<circle cx="251.5" cy="69.9" r=".46"/>
<circle cx="251.5" cy="54.6" r=".46"/>
<circle cx="91.4" cy="87.6" r=".46"/>
<circle cx="113" cy="133.4" r=".46"/>
<circle cx="160" cy="148.6" r=".46"/>
<circle cx="41.9" cy="149.9" r=".46"/>
<circle cx="49.5" cy="133.4" r=".46"/>
<circle cx="66" cy="133.4" r=".46"/>
<circle cx="90.2" cy="161.3" r=".46"/>
<circle cx="45.7" cy="161.3" r=".46"/>
<circle cx="95.2" cy="185.4" r=".46"/>
<circle cx="110.5" cy="188" r=".46"/>
<circle cx="110.5" cy="185.4" r=".46"/>
<circle cx="110.5" cy="186.7" r=".46"/>
<circle cx="90.2" cy="135.9" r=".46"/>
<circle cx="95.2" cy="188" r=".46"/>
</g>
<g fill="#000084" stroke="#000084" stroke-width=".18">
<circle cx="134.6" cy="110.5" r=".46"/>
<circle cx="81.3" cy="110.5" r=".46"/>
</g>
<g font-size="2.8" fill="#840000">
<text x="160.4" y="196.8">Title:</text>
<text x="170.1" y="196.8">6502</text>
<text x="180" y="196.8">Memory</text>
<text x="193.6" y="196.8">Card</text>
</g>
<g font-size="2.1" fill="#006464">
<text x="48.2" y="46.7">CONN1</text>
<text x="101.5" y="51">AS6C62256</text>
<text x="106.1" y="48.3">IC1</text>
<text x="154.4" y="51">AT28C256</text>
<text x="158.1" y="48.3">IC2</text>
</g>
<g font-size="2.1" fill="#840000">
<text x="160.4" y="189.9">Sheet:</text>
<text x="160.4" y="187.1">A.C.</text>
<text x="166.4" y="187.1">Wright</text>
<text x="175" y="187.1">Design</text>
<text x="160.4" y="192.6">File:</text>
<text x="166.5" y="192.6">Memory</text>
<text x="176.2" y="192.6">Card.kicad_sch</text>
<text x="160.4" y="202.8">KiCad</text>
<text x="160.4" y="200">Size:</text>
<text x="167.1" y="200">USLetter</text>
<text x="168.1" y="202.8">E.D.A.</text>
<text x="175.7" y="202.8">8.0.1</text>
<text x="182.4" y="200">Date:</text>
<text x="189.4" y="200">2024-03-19</text>
<text x="245.4" y="200.2">Rev:</text>
<text x="245.4" y="202.8">Id:</text>
<text x="249.5" y="202.8">1/1</text>
<text x="251.8" y="200.2">2.0</text>
</g>
<g font-size="1.8" fill="#840000">
<text x="35" y="11.9">1</text>
<text x="85" y="11.9">2</text>
<text x="135" y="11.9">3</text>
<text x="185" y="11.9">4</text>
<text x="235" y="11.9">5</text>
<text x="122.9" y="27.9" transform="rotate(-90 122.9 27.9)">~{WRITE}</text>
<text x="126.7" y="27.9" transform="rotate(-90 126.7 27.9)">~{READ}</text>
<text x="130.5" y="27.9" transform="rotate(-90 130.5 27.9)">A15</text>
<text x="176.2" y="27.9" transform="rotate(-90 176.2 27.9)">VCC</text>
<text x="180" y="27.9" transform="rotate(-90 180 27.9)">~{READ}</text>
<text x="183.8" y="27.9" transform="rotate(-90 183.8 27.9)">~{ROM_ENABLE}</text>
<text x="10.3" y="35.9">A</text>
<text x="267.7" y="35.9">A</text>
<text x="141.7" y="44.1">~{WRITE}</text>
<text x="199" y="53">RWB</text>
<text x="256.9" y="55.6">~{READ}</text>
<text x="198.6" y="63.2">PHI2</text>
<text x="256.9" y="70.8">~{WRITE}</text>
<text x="10.3" y="85.9">B</text>
<text x="267.7" y="85.9">B</text>
<text x="197.8" y="91.4" transform="rotate(-90 197.8 91.4)">VCC</text>
<text x="67" y="119.4" transform="rotate(-90 67 119.4)">VCC</text>
<text x="114" y="123.2" transform="rotate(-90 114 123.2)">A15</text>
<text x="10.3" y="135.9">C</text>
<text x="21.1" y="134.3">~{HI_ROM_DISABLE}</text>
<text x="267.7" y="135.9">C</text>
<text x="192.1" y="149.5">~{ROM_ENABLE}</text>
<text x="33.1" y="150.8">A14</text>
<text x="33.1" y="172.4">A13</text>
<text x="10.3" y="185.9">D</text>
<text x="267.7" y="185.9">D</text>
<text x="87.7" y="186.4">EXP1</text>
<text x="87.7" y="188.9">EXP0</text>
<text x="113.3" y="187.6">~{HI_ROM_DISABLE}</text>
<text x="35" y="205.8">1</text>
<text x="85" y="205.8">2</text>
<text x="135" y="205.8">3</text>
<text x="185" y="205.8">4</text>
<text x="235" y="205.8">5</text>
</g>
<g font-size="1.8" fill="#006464">
<text x="158.2" y="33.6">JP1</text>
<text x="171.5" y="35.2">R1</text>
<text x="158.8" y="40.9">J1</text>
<text x="171.5" y="37.7">1k</text>
<text x="239.4" y="47.2">U1A</text>
<text x="249.4" y="47.3">TP3</text>
<text x="42.9" y="52.9">GND</text>
<text x="44.7" y="49.1">6502CARDEDGE</text>
<text x="237.5" y="49.5">74HC00</text>
<text x="248.9" y="49.6">~{READ}</text>
<text x="42.9" y="58">IRQB</text>
<text x="42.9" y="55.5">RESB</text>
<text x="56.2" y="58">EXP0</text>
<text x="56.2" y="55.5">EXP1</text>
<text x="101.3" y="55.5">A14</text>
<text x="101.3" y="58">A12</text>
<text x="110.7" y="55.5">VCC</text>
<text x="111.8" y="58">~{WE}</text>
<text x="152.1" y="55.5">A14</text>
<text x="152.1" y="58">A12</text>
<text x="164.1" y="55.5">VCC</text>
<text x="165.1" y="58">~{WE}</text>
<text x="42.9" y="65.6">BE</text>
<text x="42.9" y="60.6">NMIB</text>
<text x="42.9" y="63.1">RDY</text>
<text x="57.5" y="65.6">A13</text>
<text x="57.5" y="63.1">A14</text>
<text x="57.5" y="60.6">A15</text>
<text x="101.3" y="60.6">A7</text>
<text x="101.3" y="63.1">A6</text>
<text x="101.3" y="65.6">A5</text>
<text x="110.8" y="60.6">A13</text>
<text x="112.1" y="65.6">A9</text>
<text x="112.1" y="63.1">A8</text>
<text x="152.1" y="60.6">A7</text>
<text x="152.1" y="63.1">A6</text>
<text x="152.1" y="65.6">A5</text>
<text x="164.2" y="60.6">A13</text>
<text x="165.4" y="65.6">A9</text>
<text x="165.4" y="63.1">A8</text>
<text x="217.7" y="65">U1C</text>
<text x="237.5" y="64.8">74HC00</text>
<text x="239.3" y="62.5">U1B</text>
<text x="248.6" y="64.6">~{WRITE}</text>
<text x="249.7" y="62.3">TP4</text>
<text x="42.9" y="70.7">MLB</text>
<text x="42.9" y="68.2">RWB</text>
<text x="57.5" y="70.7">A11</text>
<text x="57.5" y="68.2">A12</text>
<text x="101.3" y="68.2">A4</text>
<text x="101.3" y="70.7">A3</text>
<text x="110.8" y="68.2">A11</text>
<text x="111.9" y="70.7">~{OE}</text>
<text x="152.1" y="68.2">A4</text>
<text x="152.1" y="70.7">A3</text>
<text x="164.2" y="68.2">A11</text>
<text x="165.2" y="70.7">~{OE}</text>
<text x="215.9" y="67.3">74HC00</text>
<text x="42.9" y="75.8">EXP3</text>
<text x="42.9" y="73.3">PHI2</text>
<text x="57.5" y="73.3">A10</text>
<text x="58.7" y="75.8">A9</text>
<text x="101.3" y="73.3">A2</text>
<text x="101.3" y="75.8">A1</text>
<text x="110.8" y="73.3">A10</text>
<text x="111.9" y="75.8">~{CE}</text>
<text x="152.1" y="73.3">A2</text>
<text x="152.1" y="75.8">A1</text>
<text x="164.2" y="73.3">A10</text>
<text x="165.3" y="75.8">~{CE}</text>
<text x="42.9" y="83.4">D6</text>
<text x="42.9" y="80.9">D7</text>
<text x="42.9" y="78.3">EXP2</text>
<text x="58.7" y="83.4">A6</text>
<text x="58.7" y="80.9">A7</text>
<text x="58.7" y="78.3">A8</text>
<text x="101.3" y="78.3">A0</text>
<text x="101.3" y="80.9">DQ0</text>
<text x="101.3" y="83.4">DQ1</text>
<text x="110.5" y="83.4">DQ5</text>
<text x="110.5" y="80.9">DQ6</text>
<text x="110.5" y="78.3">DQ7</text>
<text x="152.1" y="78.3">A0</text>
<text x="152.1" y="80.9">I/O0</text>
<text x="152.1" y="83.4">I/O1</text>
<text x="163.2" y="83.4">I/O5</text>
<text x="163.2" y="80.9">I/O6</text>
<text x="163.2" y="78.3">I/O7</text>
<text x="42.9" y="88.5">D4</text>
<text x="42.9" y="86">D5</text>
<text x="58.7" y="88.5">A4</text>
<text x="58.7" y="86">A5</text>
<text x="101.3" y="86">DQ2</text>
<text x="101.3" y="88.5">GND</text>
<text x="110.5" y="88.5">DQ3</text>
<text x="110.5" y="86">DQ4</text>
<text x="152.1" y="86">I/O2</text>
<text x="152.1" y="88.5">GND</text>
<text x="163.2" y="88.5">I/O3</text>
<text x="163.2" y="86">I/O4</text>
<text x="42.9" y="93.6">D2</text>
<text x="42.9" y="91">D3</text>
<text x="58.7" y="93.6">A2</text>
<text x="58.7" y="91">A3</text>
<text x="104.9" y="94.6">100nF</text>
<text x="106.6" y="92.3">C1</text>
<text x="157" y="94.6">100nF</text>
<text x="158.7" y="92.3">C2</text>
<text x="42.9" y="98.7">D0</text>
<text x="42.9" y="96.1">D1</text>
<text x="42.9" y="101.2">VCC</text>
<text x="58.7" y="98.7">A0</text>
<text x="58.7" y="96.1">A1</text>
<text x="210.8" y="99.9">U1E</text>
<text x="234.7" y="99.9">U2E</text>
<text x="257.6" y="99.9">U3E</text>
<text x="209.1" y="107.7" transform="rotate(-90 209.1 107.7)">VCC</text>
<text x="210.8" y="102.5">74HC00</text>
<text x="233.3" y="107.7" transform="rotate(-90 233.3 107.7)">VCC</text>
<text x="234.7" y="102.5">74HC00</text>
<text x="256.1" y="107.7" transform="rotate(-90 256.1 107.7)">VCC</text>
<text x="257.6" y="102.5">74HC00</text>
<text x="198.1" y="108.8">C3</text>
<text x="198.1" y="113.9">100nF</text>
<text x="222.3" y="108.8">C4</text>
<text x="222.3" y="113.9">100nF</text>
<text x="245.1" y="108.8">C5</text>
<text x="245.1" y="113.9">100nF</text>
<text x="209.1" y="117.1" transform="rotate(-90 209.1 117.1)">GND</text>
<text x="233.3" y="117.1" transform="rotate(-90 233.3 117.1)">GND</text>
<text x="256.1" y="117.1" transform="rotate(-90 256.1 117.1)">GND</text>
<text x="41.7" y="128.6">~{HI_ROM_DISABLE}</text>
<text x="47.8" y="126.1">TP2</text>
<text x="61.7" y="127.6">R2</text>
<text x="67.8" y="127.6">1k</text>
<text x="73.6" y="130.8">74HC00</text>
<text x="75.6" y="128.5">U2A</text>
<text x="96.5" y="130.8">74HC00</text>
<text x="98.3" y="128.5">U2B</text>
<text x="119.4" y="130.8">74HC00</text>
<text x="121.2" y="128.5">U2C</text>
<text x="241.8" y="134.5">GND</text>
<text x="242" y="132.4">TP5</text>
<text x="253.2" y="134.5">GND</text>
<text x="144.8" y="143.5">74HC00</text>
<text x="146.6" y="141.2">U2D</text>
<text x="166.4" y="143.5">74HC00</text>
<text x="168.2" y="141.2">U1D</text>
<text x="176.8" y="143.6">~{ROM_ENABLE}</text>
<text x="180.9" y="141.1">TP1</text>
<text x="52.7" y="153.9">U3A</text>
<text x="75.5" y="153.9">U3B</text>
<text x="98.3" y="153.9">U3C</text>
<text x="121.2" y="153.9">U3D</text>
<text x="50.8" y="156.2">74HC00</text>
<text x="73.6" y="156.2">74HC00</text>
<text x="96.5" y="156.2">74HC00</text>
<text x="119.4" y="156.2">74HC00</text>
<text x="101" y="175.8">JP2</text>
<text x="101.7" y="183.1">J2</text>
<text x="101" y="192.3">JP3</text>
</g>
<g font-size="1.8" fill="#a90000">
<text x="154.9" y="42.9">1</text>
<text x="163.8" y="42.9">2</text>
<text x="234.9" y="51.8">1</text>
<text x="97.1" y="54.4">1</text>
<text x="97.1" y="56.9">2</text>
<text x="97.1" y="59.4">3</text>
<text x="116.8" y="59.4">26</text>
<text x="116.8" y="56.9">27</text>
<text x="116.8" y="54.4">28</text>
<text x="147.9" y="54.4">1</text>
<text x="147.9" y="56.9">2</text>
<text x="147.9" y="59.4">3</text>
<text x="170.1" y="59.4">26</text>
<text x="170.1" y="56.9">27</text>
<text x="170.1" y="54.4">28</text>
<text x="234.9" y="56.9">2</text>
<text x="246.3" y="54.4">3</text>
<text x="97.1" y="62">4</text>
<text x="97.1" y="64.5">5</text>
<text x="116.8" y="64.5">24</text>
<text x="116.8" y="62">25</text>
<text x="147.9" y="62">4</text>
<text x="147.9" y="64.5">5</text>
<text x="170.1" y="64.5">24</text>
<text x="170.1" y="62">25</text>
<text x="97.1" y="67.1">6</text>
<text x="97.1" y="69.6">7</text>
<text x="116.8" y="69.6">22</text>
<text x="116.8" y="67.1">23</text>
<text x="147.9" y="67.1">6</text>
<text x="147.9" y="69.6">7</text>
<text x="170.1" y="69.6">22</text>
<text x="170.1" y="67.1">23</text>
<text x="213.3" y="69.6">9</text>
<text x="234.9" y="67.1">4</text>
<text x="246.3" y="69.6">6</text>
<text x="96.5" y="77.2">10</text>
<text x="97.1" y="72.1">8</text>
<text x="97.1" y="74.7">9</text>
<text x="116.8" y="77.2">19</text>
<text x="116.8" y="74.7">20</text>
<text x="116.8" y="72.1">21</text>
<text x="147.3" y="77.2">10</text>
<text x="147.9" y="72.1">8</text>
<text x="147.9" y="74.7">9</text>
<text x="170.1" y="77.2">19</text>
<text x="170.1" y="74.7">20</text>
<text x="170.1" y="72.1">21</text>
<text x="212.7" y="74.7">10</text>
<text x="224.7" y="72.1">8</text>
<text x="234.9" y="72.1">5</text>
<text x="96.5" y="79.8">11</text>
<text x="96.5" y="82.3">12</text>
<text x="116.8" y="82.3">17</text>
<text x="116.8" y="79.8">18</text>
<text x="147.3" y="79.8">11</text>
<text x="147.3" y="82.3">12</text>
<text x="170.1" y="82.3">17</text>
<text x="170.1" y="79.8">18</text>
<text x="96.5" y="84.8">13</text>
<text x="96.5" y="87.4">14</text>
<text x="116.8" y="87.4">15</text>
<text x="116.8" y="84.8">16</text>
<text x="147.3" y="84.8">13</text>
<text x="147.3" y="87.4">14</text>
<text x="170.1" y="87.4">15</text>
<text x="170.1" y="84.8">16</text>
<text x="208" y="101.6" transform="rotate(-90 208 101.6)">14</text>
<text x="232.2" y="101.6" transform="rotate(-90 232.2 101.6)">14</text>
<text x="255" y="101.6" transform="rotate(-90 255 101.6)">14</text>
<text x="208" y="121.4" transform="rotate(-90 208 121.4)">7</text>
<text x="232.2" y="121.4" transform="rotate(-90 232.2 121.4)">7</text>
<text x="255" y="121.4" transform="rotate(-90 255 121.4)">7</text>
<text x="71" y="133.1">1</text>
<text x="82.5" y="135.6">3</text>
<text x="93.9" y="133.1">4</text>
<text x="105.3" y="135.6">6</text>
<text x="116.8" y="133.1">9</text>
<text x="128.2" y="135.6">8</text>
<text x="71" y="138.2">2</text>
<text x="93.9" y="138.2">5</text>
<text x="116.2" y="138.2">10</text>
<text x="141.6" y="145.8">12</text>
<text x="153" y="148.3">11</text>
<text x="163.2" y="145.8">12</text>
<text x="174.6" y="148.3">11</text>
<text x="141.6" y="150.9">13</text>
<text x="163.2" y="150.9">13</text>
<text x="48.2" y="158.5">1</text>
<text x="59.6" y="161">3</text>
<text x="71" y="158.5">4</text>
<text x="82.5" y="161">6</text>
<text x="93.9" y="158.5">9</text>
<text x="105.3" y="161">8</text>
<text x="116.2" y="158.5">12</text>
<text x="127.6" y="161">11</text>
<text x="48.2" y="163.6">2</text>
<text x="71" y="163.6">5</text>
<text x="93.3" y="163.6">10</text>
<text x="116.2" y="163.6">13</text>
<text x="97.7" y="185.2">1</text>
<text x="106.6" y="185.2">2</text>
<text x="97.7" y="187.7">3</text>
<text x="106.6" y="187.7">4</text>
</g>
<g font-size="1.8" fill="#0f0f0f">
<text x="26.7" y="51.8">GND</text>
<text x="72.4" y="54.3">EXP1</text>
<text x="72.4" y="56.9">EXP0</text>
<text x="73.8" y="59.4">A15</text>
<text x="85.1" y="54.3">A14</text>
<text x="85.1" y="59.4">A7</text>
<text x="85.1" y="56.9">A12</text>
<text x="127" y="54.3">VCC</text>
<text x="127.1" y="59.4">A13</text>
<text x="138.4" y="56.9">A12</text>
<text x="138.4" y="54.3">A14</text>
<text x="138.4" y="59.4">A7</text>
<text x="180.3" y="54.3">VCC</text>
<text x="180.4" y="59.4">A13</text>
<text x="73.8" y="64.5">A13</text>
<text x="73.8" y="62">A14</text>
<text x="85.1" y="62">A6</text>
<text x="85.1" y="64.5">A5</text>
<text x="128.3" y="64.5">A9</text>
<text x="128.3" y="62">A8</text>
<text x="138.4" y="62">A6</text>
<text x="138.4" y="64.5">A5</text>
<text x="181.6" y="64.5">A9</text>
<text x="181.6" y="62">A8</text>
<text x="26.7" y="67">RWB</text>
<text x="73.8" y="69.6">A11</text>
<text x="73.8" y="67">A12</text>
<text x="85.1" y="69.6">A3</text>
<text x="85.1" y="67">A4</text>
<text x="127.1" y="67">A11</text>
<text x="138.4" y="69.6">A3</text>
<text x="138.4" y="67">A4</text>
<text x="180.4" y="67">A11</text>
<text x="26.7" y="72.1">PHI2</text>
<text x="73.8" y="72.1">A10</text>
<text x="75" y="74.7">A9</text>
<text x="75" y="77.2">A8</text>
<text x="85.1" y="74.7">A1</text>
<text x="85.1" y="72.1">A2</text>
<text x="85.1" y="77.2">A0</text>
<text x="127.1" y="72.1">A10</text>
<text x="128.1" y="77.2">D7</text>
<text x="138.4" y="77.2">A0</text>
<text x="138.4" y="74.7">A1</text>
<text x="138.4" y="72.1">A2</text>
<text x="180.4" y="72.1">A10</text>
<text x="181.5" y="77.2">D7</text>
<text x="26.7" y="82.3">D6</text>
<text x="26.7" y="79.7">D7</text>
<text x="75" y="79.7">A7</text>
<text x="75" y="82.3">A6</text>
<text x="85.1" y="79.7">D0</text>
<text x="85.1" y="82.3">D1</text>
<text x="128.1" y="79.7">D6</text>
<text x="128.1" y="82.3">D5</text>
<text x="138.4" y="79.7">D0</text>
<text x="138.4" y="82.3">D1</text>
<text x="181.5" y="79.7">D6</text>
<text x="181.5" y="82.3">D5</text>
<text x="26.7" y="87.4">D4</text>
<text x="26.7" y="84.8">D5</text>
<text x="26.7" y="89.9">D3</text>
<text x="75" y="87.4">A4</text>
<text x="75" y="89.9">A3</text>
<text x="75" y="84.8">A5</text>
<text x="85.1" y="84.8">D2</text>
<text x="85.1" y="87.4">GND</text>
<text x="128.1" y="84.8">D4</text>
<text x="128.1" y="87.4">D3</text>
<text x="138.4" y="87.4">GND</text>
<text x="138.4" y="84.8">D2</text>
<text x="181.5" y="84.8">D4</text>
<text x="181.5" y="87.4">D3</text>
<text x="26.7" y="92.4">D2</text>
<text x="26.7" y="95">D1</text>
<text x="75" y="92.4">A2</text>
<text x="75" y="95">A1</text>
<text x="26.7" y="100.1">VCC</text>
<text x="26.7" y="97.5">D0</text>
<text x="75" y="97.5">A0</text>
</g>
<g font-size="1.8" fill="#0000c2">
<text x="100.3" y="92.5">RAM</text>
<text x="151.1" y="92.5">ROM</text>
</g>
</svg>
